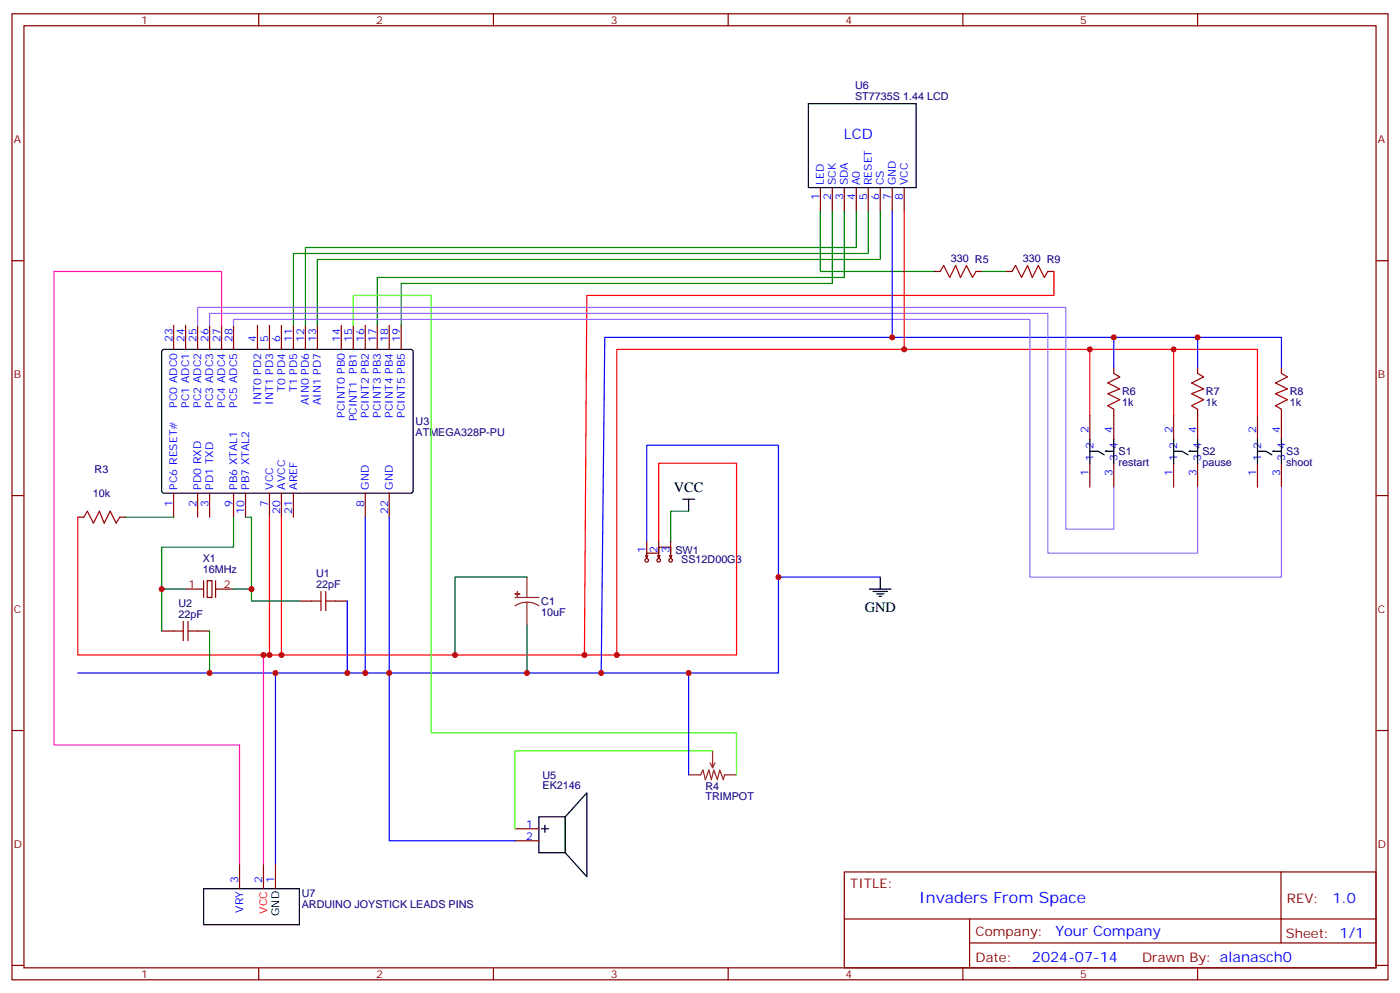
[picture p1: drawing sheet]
<svg xmlns="http://www.w3.org/2000/svg" width="412mm" height="292mm" viewBox="0 0 412 292" stroke-linecap="round" stroke-linejoin="round" font-family="sans-serif">
<g fill="none" stroke="#870000" stroke-width=".35">
<path d="M3.5 4.1h405.4v284.3h-405.4zM7.1 7.6h398.2v277.3h-398.2zM76.2 4.1v3.5M145.3 4.1v3.5M214.5 4.1v3.5M283.6 4.1v3.5M352.8 4.1v3.5M241.7 55.2v7.1M245.2 55.2v7.1M248.7 55.2v7.1M252.2 55.2v7.1M255.8 55.2v7.1"/>
<path d="M259.3 55.2v7.1M262.8 55.2v7.1M266.3 55.2v7.1M3.5 76.7h3.6M275.2 79.9h1.7M287.5 79.9h1.8M296.3 79.9h1.8M308.7 79.9h1.7M405.3 76.7h3.6M51.2 95.8v7M54.7 95.8v7M58.2 95.8v7"/>
<path d="M61.7 95.8v7M65.3 95.8v7M68.8 95.8v7M75.8 95.8v7M79.4 95.8v7M82.9 95.8v7M86.4 95.8v7M90 95.8v7M93.5 95.8v7M100.5 95.8v7M104.1 95.8v7M107.6 95.8v7"/>
<path d="M111.1 95.8v7M114.7 95.8v7M118.2 95.8v7M328.1 108.1v1.8M352.8 108.1v1.8M377.5 108.1v1.8M321 122.2v7.1M321 136.3v7.1M328.1 120.5v8.8M328.1 136.3v7.1M345.7 122.2v7.1M345.7 136.3v7.1"/>
<path d="M352.8 120.5v8.8M352.8 136.3v7.1M370.4 122.2v7.1M370.4 136.3v7.1M377.5 120.5v8.8M377.5 136.3v7.1M3.5 145.9h3.6M22.9 152.2h1.8M35.3 152.2h1.7M51.2 145.2v7M58.2 145.2v7M61.7 145.2v7"/>
<path d="M68.8 145.2v7M72.3 145.2v7M79.4 145.2v7M82.9 145.2v7M86.4 145.2v7M107.6 145.2v7M114.7 145.2v7M190.5 159.3v3.5M194 159.3v3.5v-1.8h3.6v3.2l.3-.7M197.6 159.3v3.5M405.3 145.9h3.6M54.7 173.4h5.3"/>
<path d="M61 170.9h1.4v5h-1.4zM63.5 173.4h5.3M88.2 176.9h3.5M98.8 176.9h3.5M190.1 163.5l.4 .7M190.9 163.5l-.4 .7M193.7 163.5l.3 .7M194.4 163.5l-.4 .7v-1.4h-3.5v1.4M197.2 163.5l.4 .7M47.6 185.7h3.6M58.2 185.7h3.5M3.5 215h3.6"/>
<path d="M405.3 215h3.6M70.6 254.5v7.1M77.6 254.5v7.1M81.1 254.5v7.1M151.7 243.9h7M151.7 247.5h7M248.7 256.6h156.6v28.3h-156.6zM377.3 256.7v20.8M248.7 270.5h156.5M285.6 277.5h119.6M285.6 270.5v14.1M3.5 284.2h3.6"/>
<path d="M76.2 284.9v3.5M145.3 284.9v3.5M214.5 284.9v3.5M283.6 284.9v3.5M352.8 284.9v3.5M405.3 284.2h3.6"/>
<circle cx="190.5" cy="164.9" r=".53"/>
<circle cx="194" cy="164.9" r=".53"/>
<circle cx="197.6" cy="164.9" r=".53"/>
</g>
<g fill="none" stroke="#000" stroke-width=".35">
<path d="M238.1 30.5h31.8v24.7h-31.8zM47.9 103l.4-.2 73 .1 .4 .6-.1 41.2-.6 .5-72.9-.1-.5-.6v-41zM321 132.8h2.5l1.8 1.1M321 129.3v7M326 132.8h-.4h2.5M328.1 129.3v7M345.7 132.8h2.5l1.8 1.1M345.7 129.3v7M350.7 132.8h-.4h2.5M352.8 129.3v7M370.4 132.8h2.5l1.7 1.1M370.4 129.3v7"/>
<path d="M375.4 132.8h-.4h2.5M377.5 129.3v7M201.1 146.9h3.5M202.8 146.9v3.6M256.1 173.4h6.4M257.2 174.1h4.2M258.2 174.8h2.1M258.9 175.5h.7M259.3 169.9v3.5M172.9 233.4v24.7l-6.4-7.1v-10.6zM158.7 240.4h7.8v10.6h-7.8zM159.5 243.9h2.1"/>
<path d="M160.5 242.9v2.1M60 261.6h28.2v10.6h-28.2z"/>
</g>
<g fill="none" stroke="#a10000" stroke-width=".35">
<path d="M276.9 79.9l1.1-1.8 1.8 3.6 1.7-3.6 1.4 3.6 1.8-3.6 1.8 3.6 1-1.8M298.1 79.9l1.1-1.8 1.7 3.6 1.8-3.6 1.4 3.6 1.8-3.6 1.7 3.6 1.1-1.8M328.1 109.9l1.7 1-3.5 1.8 3.5 1.8-3.5 1.4 3.5 1.8-3.5 1.7 1.8 1.1M352.8 109.9l1.7 1-3.5 1.8 3.5 1.8-3.5 1.4 3.5 1.8-3.5 1.7 1.8 1.1M377.5 109.9l1.7 1-3.5 1.8 3.5 1.8-3.5 1.4 3.5 1.8-3.5 1.7 1.8 1.1M24.7 152.2l1.1-1.7 1.7 3.5 1.8-3.5 1.4 3.5 1.8-3.5 1.7 3.5 1.1-1.8M91.7 176.9h2.8M94.5 174.1v5.6M96 176.9h2.8M96 174.1v5.6M51.2 185.7h2.8M54 182.9v5.7"/>
<path d="M55.4 185.7h2.8M55.4 182.9v5.7"/>
</g>
<path d="M151.7 175.9h7M155.2 177.3l1.9 .2 1.6 .8M155.2 177.3l-1.8 .2-1.7 .8M155.2 169.9v6M155.2 177.3v6.7M202.8 228.1h3.6l.7-1.4 .7 2.8 1-2.8 .7 2.8 .8-2.8 1 2.8 .7-2.8 1.1 2.8 .3-1.4h3.6M209.2 224.5l.7 1.5M209.9 221v5M210.6 224.5l-.7 1.5" fill="none" stroke="#8c2424" stroke-width=".35"/>
<g fill="#8c2424" stroke="#8c2424" stroke-width=".35">
<path d="M151.7 174.8h1.4z"/>
<path d="M152.4 174.1v1.4z"/>
</g>
<path d="M60 170.9v5M63.5 170.9v5" fill="none" stroke="#871200" stroke-width=".35"/>
<path d="M262.8 62.3v37M328.1 99.3v8.8M352.8 99.3v8.8M377.5 108.1v-8.8h-199.3l-1.1 98.8M107.6 152.2v45.9h121.7v-28.2h30M114.7 152.2v95.3h37M102.3 176.9v21.2M22.9 198.1h84.7M202.8 198.1v30" fill="none" stroke="#00f" stroke-width=".35"/>
<g fill="none" stroke="#008700" stroke-width=".35">
<path d="M241.7 62.3v17.6h33.5M245.2 62.3v21.1h-127v12.4M248.7 62.3v19.4h-137.6v14.1M252.2 62.3v10.5h-162.2v23M255.8 62.3v12.3h-169.4v21.2M259.3 62.3v14.1h-165.8v19.4M289.3 79.9h7M37 152.2h14.2M68.8 152.2v8.8h-21.2v24.7M72.3 152.2h1.8v24.7h14.1M202.8 150.5h-5.2v8.8M47.6 173.4h7.1"/>
<path d="M68.8 173.4h5.3M155.2 169.9h-21.1v22.9M61.7 185.7v12.4M155.2 184v14.1"/>
</g>
<path d="M266.3 62.3v40.5M310.4 79.9v7.1h-137.5l-.7 105.8M321 102.8v19.4M345.7 102.8v19.4M370.4 122.2v-19.4h-188.7v90M22.9 152.2v40.6h194.1v-56.5h-23v23M79.4 152.2v40.6M82.9 152.2v40.6" fill="none" stroke="#f00" stroke-width=".35"/>
<path d="M190.5 159.3v-28.2h38.8v38.8M81.1 198.1v56.4" fill="none" stroke="#30f" stroke-width=".35"/>
<path d="M65.3 95.8v-15.9h-49.4v139.4h54.7v35.2M77.6 192.8v61.7" fill="none" stroke="#f0f" stroke-width=".35"/>
<path d="M104.1 95.8v-8.8h22.9v128.7h90v12.4M209.9 221h-58.2v22.9" fill="none" stroke="#3f0" stroke-width=".35"/>
<path d="M58.2 95.8v-5.3h255.8v65.3h14.1v-12.4M61.7 95.8v-3.5h247v70.5h44.1v-19.4M68.8 95.8v-1.8h234.6v75.9h74.1v-26.5" fill="none" stroke="#96f" stroke-width=".35"/>
<g fill="#c00">
<circle cx="47.6" cy="173.4" r=".88"/>
<circle cx="102.3" cy="198.1" r=".88"/>
<circle cx="61.7" cy="198.1" r=".88"/>
<circle cx="81.1" cy="198.1" r=".88"/>
<circle cx="77.6" cy="192.8" r=".88"/>
<circle cx="134.1" cy="192.8" r=".88"/>
<circle cx="82.9" cy="192.8" r=".88"/>
<circle cx="79.4" cy="192.8" r=".88"/>
<circle cx="107.6" cy="198.1" r=".88"/>
<circle cx="155.2" cy="198.1" r=".88"/>
<circle cx="114.7" cy="198.1" r=".88"/>
<circle cx="229.3" cy="169.9" r=".88"/>
<circle cx="202.8" cy="198.1" r=".88"/>
<circle cx="74.1" cy="173.4" r=".88"/>
<circle cx="177.1" cy="198.1" r=".88"/>
<circle cx="181.7" cy="192.8" r=".88"/>
<circle cx="345.7" cy="102.8" r=".88"/>
<circle cx="321" cy="102.8" r=".88"/>
<circle cx="352.8" cy="99.3" r=".88"/>
<circle cx="328.1" cy="99.3" r=".88"/>
<circle cx="172.2" cy="192.8" r=".88"/>
<circle cx="262.8" cy="99.3" r=".88"/>
<circle cx="266.3" cy="102.8" r=".88"/>
</g>
<text font-size="4.6" fill="#00f" x="270.8" y="265.7">Invaders From Space</text>
<g font-size="4.2" fill="#00f">
<text x="248.6" y="41">LCD</text>
<text x="392.5" y="265.9">1.0</text>
<text x="310.9" y="275.5">Your Company</text>
<text x="304" y="283.3">2024-07-14</text>
</g>
<g font-size="4.2">
<text x="198.5" y="144.8">VCC</text>
<text x="254.7" y="180.1">GND</text>
</g>
<g font-size="3.9" fill="#800">
<text x="250.5" y="261.2">TITLE:</text>
<text x="379.1" y="265.9">REV:</text>
<text x="287.4" y="275.4">Company:</text>
<text x="378.7" y="276">Sheet: 1/1</text>
<text x="287.4" y="283.1">Date:</text>
<text x="336.4" y="283.2">Drawn By: alanasch0</text>
</g>
<g font-size="3.2" fill="#800">
<text x="41.6" y="7.1">1</text>
<text x="110.8" y="7.1">2</text>
<text x="179.9" y="7.1">3</text>
<text x="249.1" y="7.1">4</text>
<text x="318.2" y="7.1">5</text>
<text x="4.1" y="42.2">A</text>
<text x="405.9" y="42.2">A</text>
<text x="4.1" y="111.3">B</text>
<text x="405.9" y="111.3">B</text>
<text x="55.5" y="173">1</text>
<text x="66" y="173">2</text>
<text x="4.1" y="180.4">C</text>
<text x="405.9" y="180.4">C</text>
<text x="4.1" y="249.6">D</text>
<text x="405.9" y="249.6">D</text>
<text x="41.6" y="287.9">1</text>
<text x="110.8" y="287.9">2</text>
<text x="179.9" y="287.9">3</text>
<text x="249.1" y="287.9">4</text>
<text x="318.2" y="287.9">5</text>
</g>
<g font-size="3.2" fill="#000080">
<text x="251.9" y="29.5">ST7735S 1.44 LCD</text>
<text x="251.9" y="26.3">U6</text>
<text x="280.1" y="77.1">330 R5</text>
<text x="301.3" y="77.1">330 R9</text>
<text x="330.6" y="119.4">1k</text>
<text x="330.6" y="116.4">R6</text>
<text x="355.2" y="119.4">1k</text>
<text x="355.2" y="116.4">R7</text>
<text x="379.9" y="119.4">1k</text>
<text x="379.9" y="116.4">R8</text>
<text x="122.4" y="125.2">U3</text>
<text x="122.4" y="128.3">ATMEGA328P-PU</text>
<text x="329.5" y="137.1">restart</text>
<text x="329.5" y="134">S1</text>
<text x="354.2" y="137.1">pause</text>
<text x="354.2" y="134">S2</text>
<text x="378.9" y="137.1">shoot</text>
<text x="378.9" y="134">S3</text>
<text x="27.9" y="139.2">R3</text>
<text x="27.3" y="146.4">10k</text>
<text x="59.7" y="165.5">X1</text>
<text x="199" y="163.2">SW1</text>
<text x="200.7" y="165.8">SS12D00G3</text>
<text x="59.7" y="168.7">16MHz</text>
<text x="93.1" y="173">22pF</text>
<text x="93.1" y="169.9">U1</text>
<text x="52.6" y="178.7">U2</text>
<text x="159.5" y="178.1">C1</text>
<text x="52.6" y="181.9">22pF</text>
<text x="159.5" y="181.2">10uF</text>
<text x="159.8" y="232.3">EK2146</text>
<text x="159.8" y="229.2">U5</text>
<text x="207.8" y="232.5">R4</text>
<text x="207.8" y="235.6">TRIMPOT</text>
<text x="88.9" y="267.3">ARDUINO JOYSTICK LEADS PINS</text>
<text x="88.9" y="264.1">U7</text>
</g>
<g font-size="3.2" fill="#00f">
<text x="241.3" y="59" transform="rotate(-90 241.3 59)">1</text>
<text x="242.7" y="54.5" transform="rotate(-90 242.7 54.5)">LED</text>
<text x="244.8" y="59" transform="rotate(-90 244.8 59)">2</text>
<text x="246.2" y="54.5" transform="rotate(-90 246.2 54.5)">SCK</text>
<text x="248.4" y="59" transform="rotate(-90 248.4 59)">3</text>
<text x="249.8" y="54.5" transform="rotate(-90 249.8 54.5)">SDA</text>
<text x="251.9" y="59" transform="rotate(-90 251.9 59)">4</text>
<text x="253.3" y="54.5" transform="rotate(-90 253.3 54.5)">A0</text>
<text x="255.4" y="59" transform="rotate(-90 255.4 59)">5</text>
<text x="256.8" y="54.5" transform="rotate(-90 256.8 54.5)">RESET</text>
<text x="258.9" y="59" transform="rotate(-90 258.9 59)">6</text>
<text x="260.3" y="54.5" transform="rotate(-90 260.3 54.5)">CS</text>
<text x="262.5" y="59" transform="rotate(-90 262.5 59)">7</text>
<text x="263.9" y="54.5" transform="rotate(-90 263.9 54.5)">GND</text>
<text x="266" y="59" transform="rotate(-90 266 59)">8</text>
<text x="267.4" y="54.5" transform="rotate(-90 267.4 54.5)">VCC</text>
<text x="50.8" y="100.7" transform="rotate(-90 50.8 100.7)">23</text>
<text x="54.3" y="100.7" transform="rotate(-90 54.3 100.7)">24</text>
<text x="57.9" y="100.7" transform="rotate(-90 57.9 100.7)">25</text>
<text x="61.4" y="100.7" transform="rotate(-90 61.4 100.7)">26</text>
<text x="64.9" y="100.7" transform="rotate(-90 64.9 100.7)">27</text>
<text x="68.4" y="100.7" transform="rotate(-90 68.4 100.7)">28</text>
<text x="75.5" y="100.7" transform="rotate(-90 75.5 100.7)">4</text>
<text x="79" y="100.7" transform="rotate(-90 79 100.7)">5</text>
<text x="82.5" y="100.7" transform="rotate(-90 82.5 100.7)">6</text>
<text x="86.1" y="100.7" transform="rotate(-90 86.1 100.7)">11</text>
<text x="89.6" y="100.7" transform="rotate(-90 89.6 100.7)">12</text>
<text x="93.1" y="100.7" transform="rotate(-90 93.1 100.7)">13</text>
<text x="100.2" y="100.7" transform="rotate(-90 100.2 100.7)">14</text>
<text x="103.7" y="100.7" transform="rotate(-90 103.7 100.7)">15</text>
<text x="107.2" y="100.7" transform="rotate(-90 107.2 100.7)">16</text>
<text x="110.8" y="100.7" transform="rotate(-90 110.8 100.7)">17</text>
<text x="114.3" y="100.7" transform="rotate(-90 114.3 100.7)">18</text>
<text x="117.8" y="100.7" transform="rotate(-90 117.8 100.7)">19</text>
<text x="105.1" y="110" transform="rotate(-90 105.1 110)">PB1</text>
<text x="76.9" y="119.1" transform="rotate(-90 76.9 119.1)">INT0 PD2</text>
<text x="80.4" y="119.1" transform="rotate(-90 80.4 119.1)">INT1 PD3</text>
<text x="84" y="115.4" transform="rotate(-90 84 115.4)">T0 PD4</text>
<text x="87.5" y="115.4" transform="rotate(-90 87.5 115.4)">T1 PD5</text>
<text x="91" y="119.3" transform="rotate(-90 91 119.3)">AIN0 PD6</text>
<text x="94.5" y="119.3" transform="rotate(-90 94.5 119.3)">AIN1 PD7</text>
<text x="52.2" y="120" transform="rotate(-90 52.2 120)">PC0 ADC0</text>
<text x="55.7" y="120" transform="rotate(-90 55.7 120)">PC1 ADC1</text>
<text x="59.3" y="120" transform="rotate(-90 59.3 120)">PC2 ADC2</text>
<text x="62.8" y="120" transform="rotate(-90 62.8 120)">PC3 ADC3</text>
<text x="66.3" y="120" transform="rotate(-90 66.3 120)">PC4 ADC4</text>
<text x="69.8" y="120" transform="rotate(-90 69.8 120)">PC5 ADC5</text>
<text x="101.6" y="122.9" transform="rotate(-90 101.6 122.9)">PCINT0 PB0</text>
<text x="105.1" y="124" transform="rotate(-90 105.1 124)">PCINT1</text>
<text x="108.7" y="122.9" transform="rotate(-90 108.7 122.9)">PCINT2 PB2</text>
<text x="112.2" y="122.9" transform="rotate(-90 112.2 122.9)">PCINT3 PB3</text>
<text x="115.7" y="122.9" transform="rotate(-90 115.7 122.9)">PCINT4 PB4</text>
<text x="119.2" y="122.9" transform="rotate(-90 119.2 122.9)">PCINT5 PB5</text>
<text x="320.7" y="127.5" transform="rotate(-90 320.7 127.5)">2</text>
<text x="327.7" y="127.5" transform="rotate(-90 327.7 127.5)">4</text>
<text x="345.4" y="127.5" transform="rotate(-90 345.4 127.5)">2</text>
<text x="352.4" y="127.5" transform="rotate(-90 352.4 127.5)">4</text>
<text x="370.1" y="127.5" transform="rotate(-90 370.1 127.5)">2</text>
<text x="377.1" y="127.5" transform="rotate(-90 377.1 127.5)">4</text>
<text x="322.1" y="135.6" transform="rotate(-90 322.1 135.6)">1</text>
<text x="322.1" y="132" transform="rotate(-90 322.1 132)">2</text>
<text x="329.1" y="135.6" transform="rotate(-90 329.1 135.6)">3</text>
<text x="329.1" y="132" transform="rotate(-90 329.1 132)">4</text>
<text x="346.8" y="135.6" transform="rotate(-90 346.8 135.6)">1</text>
<text x="346.8" y="132" transform="rotate(-90 346.8 132)">2</text>
<text x="353.8" y="135.6" transform="rotate(-90 353.8 135.6)">3</text>
<text x="353.8" y="132" transform="rotate(-90 353.8 132)">4</text>
<text x="371.5" y="135.6" transform="rotate(-90 371.5 135.6)">1</text>
<text x="371.5" y="132" transform="rotate(-90 371.5 132)">2</text>
<text x="378.5" y="135.6" transform="rotate(-90 378.5 135.6)">3</text>
<text x="378.5" y="132" transform="rotate(-90 378.5 132)">4</text>
<text x="320.7" y="140.1" transform="rotate(-90 320.7 140.1)">1</text>
<text x="327.7" y="140.1" transform="rotate(-90 327.7 140.1)">3</text>
<text x="345.4" y="140.1" transform="rotate(-90 345.4 140.1)">1</text>
<text x="352.4" y="140.1" transform="rotate(-90 352.4 140.1)">3</text>
<text x="370.1" y="140.1" transform="rotate(-90 370.1 140.1)">1</text>
<text x="377.1" y="140.1" transform="rotate(-90 377.1 140.1)">3</text>
<text x="50.8" y="149.3" transform="rotate(-90 50.8 149.3)">1</text>
<text x="52.2" y="144.1" transform="rotate(-90 52.2 144.1)">PC6 RESET#</text>
<text x="57.9" y="149.3" transform="rotate(-90 57.9 149.3)">2</text>
<text x="59.3" y="144.1" transform="rotate(-90 59.3 144.1)">PD0 RXD</text>
<text x="61.4" y="149.3" transform="rotate(-90 61.4 149.3)">3</text>
<text x="62.8" y="144.1" transform="rotate(-90 62.8 144.1)">PD1 TXD</text>
<text x="68.4" y="149.3" transform="rotate(-90 68.4 149.3)">9</text>
<text x="69.8" y="144.1" transform="rotate(-90 69.8 144.1)">PB6 XTAL1</text>
<text x="73.4" y="144.1" transform="rotate(-90 73.4 144.1)">PB7 XTAL2</text>
<text x="79" y="149.3" transform="rotate(-90 79 149.3)">7</text>
<text x="80.4" y="144.1" transform="rotate(-90 80.4 144.1)">VCC</text>
<text x="84" y="144.1" transform="rotate(-90 84 144.1)">AVCC</text>
<text x="87.5" y="144.1" transform="rotate(-90 87.5 144.1)">AREF</text>
<text x="107.2" y="149.3" transform="rotate(-90 107.2 149.3)">8</text>
<text x="108.7" y="144.1" transform="rotate(-90 108.7 144.1)">GND</text>
<text x="115.7" y="144.1" transform="rotate(-90 115.7 144.1)">GND</text>
<text x="72" y="151.3" transform="rotate(-90 72 151.3)">10</text>
<text x="82.5" y="151.3" transform="rotate(-90 82.5 151.3)">20</text>
<text x="86.1" y="151.3" transform="rotate(-90 86.1 151.3)">21</text>
<text x="114.3" y="151.3" transform="rotate(-90 114.3 151.3)">22</text>
<text x="190.1" y="162.8" transform="rotate(-90 190.1 162.8)">1</text>
<text x="193.7" y="162.8" transform="rotate(-90 193.7 162.8)">2</text>
<text x="197.2" y="162.8" transform="rotate(-90 197.2 162.8)">3</text>
<text x="155" y="243.6">1</text>
<text x="155" y="247.1">2</text>
<text x="70.2" y="259.8" transform="rotate(-90 70.2 259.8)">3</text>
<text x="77.3" y="259.8" transform="rotate(-90 77.3 259.8)">2</text>
<text x="80.8" y="259.8" transform="rotate(-90 80.8 259.8)">1</text>
<text x="71.6" y="268.6" transform="rotate(-90 71.6 268.6)">VRY</text>
</g>
<text font-size="3.2" fill="#f00" x="78.7" y="268.9" transform="rotate(-90 78.7 268.9)">VCC</text>
<text font-size="3.2" x="82.2" y="269.6" transform="rotate(-90 82.2 269.6)">GND</text>
</svg>
